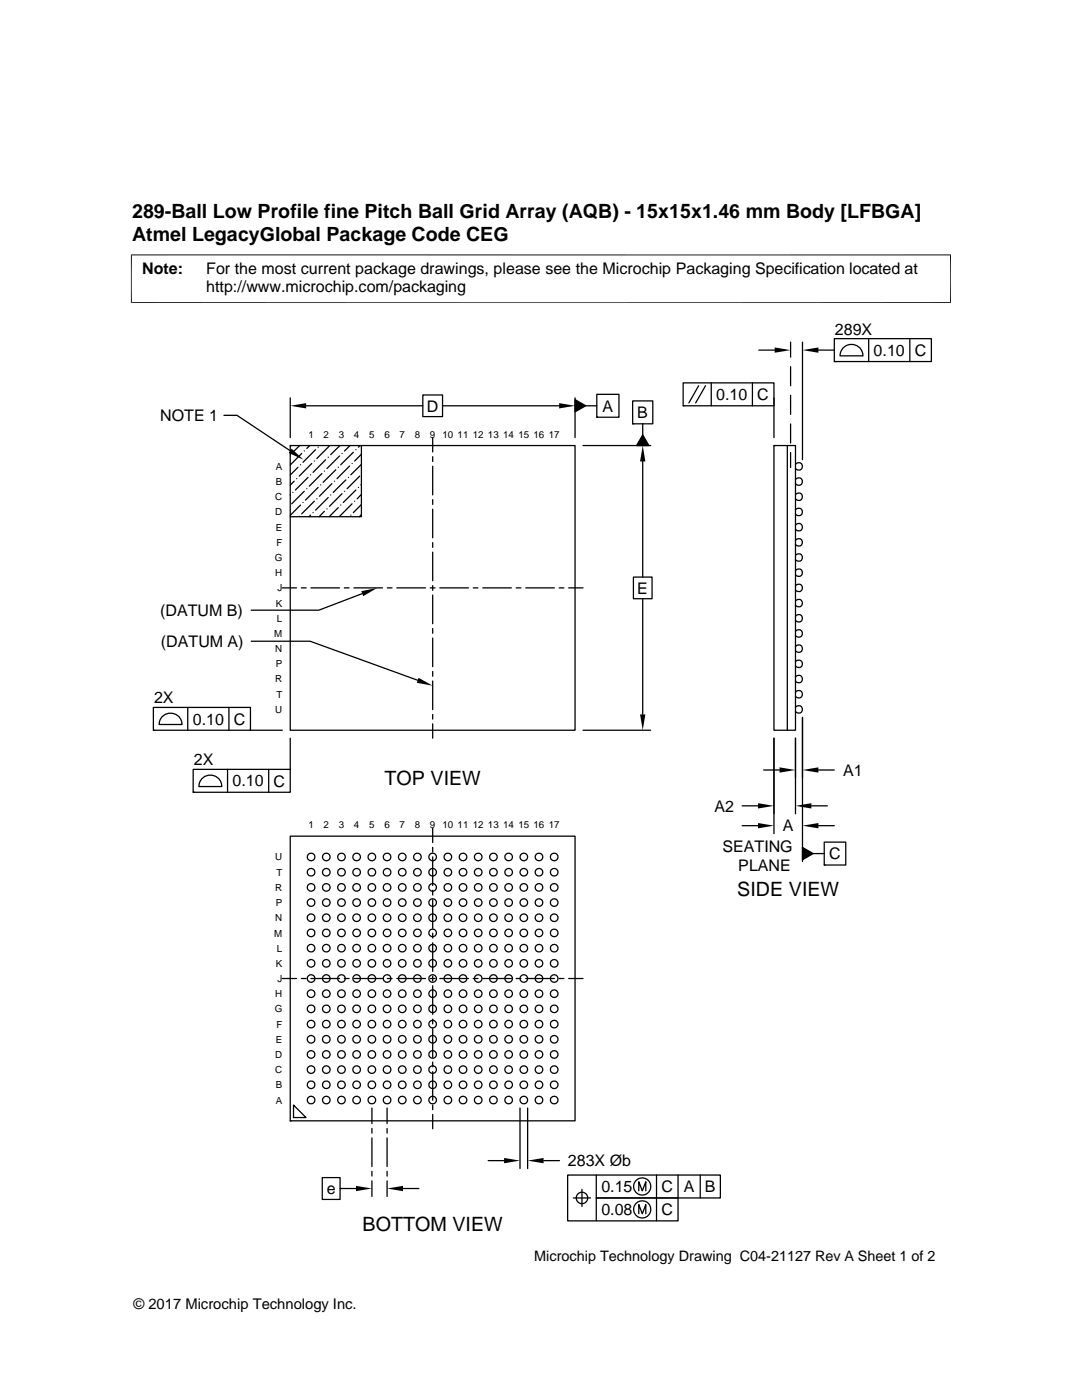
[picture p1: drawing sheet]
<svg xmlns="http://www.w3.org/2000/svg" width="216mm" height="279mm" viewBox="0 0 216 279" stroke-linecap="round" stroke-linejoin="round" font-family="sans-serif">
<g fill="none" stroke="#000" stroke-width=".25">
<path d="M57.9 79.4v7.9M84.4 78.8h3.9v4.3h-3.9zM114.7 79.8l2.2 1.2-2.2 1.2zM114.7 79.4v7.9M119.1 78.7h4.4v4.6h-4.4zM136.3 76.4h18.1v4.6h-18.1zM139.4 77l-1.9 3.4M140.8 77l-2 3.4M141.9 76.4v4.6M150.1 76.4v4.6M151.4 69.9h3.2M154.4 79.4v7.9"/>
<path d="M157.8 68.3v3M157.8 73.2v3.8M157.8 78.9v3.8M160.1 68.3v23.4M163.3 69.9h3.2M166.5 67.6h19.3v4.6h-19.3zM166.5 72.2h.1M168.4 69.3a2.3 2.3 0 0 1 2.4-.4 2.3 2.3 0 0 1 1.4 2.1h-4.6l.3-1.2zM173.3 67.6v4.6M181.5 67.6v4.6M44.7 82.9h2.6l10.6 7.1M57.9 88.9h56.8v56.8h-56.8z"/>
<path d="M57.9 88.9h.1M58 90.7h.1M58 98.8h-.1M58.4 98.3h.1M58.7 96l-.8 .8M59.2 95.5h.1M59.5 93.3l-1.6 1.5M59.8 88.9l-1.4 1.4M60 92.8h.1M60.2 90.5l-2.3 2.3M60.7 90h.1M60.7 98l-2.5 2.5"/>
<path d="M61.1 81h23.3M61.2 97.5h.1M61.5 95.3l-2.6 2.5M61.8 88.9l-.6 .6M62 94.8h.1M62.2 92.5l-2.5 2.5M62.7 92h.1M63 89.7l-2.5 2.6M63.2 99.5h.1M63.5 89.2h.1M63.5 97.3l-2.5 2.5M64 96.8h.1"/>
<path d="M64.2 94.5l-2.5 2.5M64.7 94h.1M65 91.8l-2.5 2.5M65.5 91.2h.1M65.5 99.3l-2.5 2.5M65.7 89l-2.5 2.5M66 98.8h.1M66.2 96.5l-2.5 2.5M66.7 96h.1M67 93.8l-2.5 2.5M67.5 93.3h.1M67.8 91l-2.6 2.5"/>
<path d="M67.8 88.9l-1.8 1.8M68.2 90.5h.1M68.2 98.5l-2.5 2.5M68.7 98h.1M69 95.8l-2.5 2.5M69.5 95.3h.1M69.8 93l-2.6 2.5M69.8 88.9l-1.1 1.1M70.3 92.5h.1M70.5 90.3l-2.5 2.5M71 89.7h.1M71 97.8l-2.5 2.5"/>
<path d="M71.5 97.3h.1M71.8 95l-2.5 2.5M71.8 88.9l-.3 .3M72.1 90.7l-1.3 1.3M72.1 92.7l-2.1 2.1M72.1 96.7l-.1 .1M72.1 88.9v14.2h-14.2M72.1 98.7l-.8 .8M86.3 87.3v2.9M86.3 91.1v1M86.3 93v5.8M86.3 99.7v1"/>
<path d="M88.3 81h23.3M116.3 88.9h13.5M116.9 81h2.2M119.1 83.3h.1M126.2 80h4.1v4.6h-4.1zM126.2 84.6h.1M128.2 86.8l1.3 2.1h-2.5zM128.2 84.6v2.2M128.2 92.1v23.1M136.3 81h.1M154.4 88.9h4.3v56.8h-4.3zM154.4 88.9h.1"/>
<path d="M157.1 88.9v56.8M157.8 84.6v3.8M157.8 90.3v3M158.7 98.7l.2-.1 .5-.2a.75 .75 0 0 1 .7 .7 .75 .75 0 0 1-.7 .8l-.7-.4M158.7 95.7l.2-.2 .5-.1a.75 .75 0 0 1 .7 .7 .75 .75 0 0 1-.7 .8l-.5-.2-.2-.2M158.7 92.7l.2-.2 .5-.2a.75 .75 0 0 1 .7 .8 .75 .75 0 0 1-.7 .7l-.5-.1-.2-.2M56.3 117.3h2.9M59.7 103.1h.1M60 100.8l-2.1 2M60.1 117.3h1M60.5 100.3h.1M62 102.8l-.3 .3"/>
<path d="M62 117.3h5.8M62.5 102.3h.1M62.7 100l-2.5 2.6M64.7 102l-1 1.1M65.2 101.6h.1M67.5 101.3l-1.8 1.8M68 100.8h.1M68.7 117.3h1M70 102.8h.1M70.3 100.5l-2.5 2.6M70.6 117.3h5.7M70.8 100h.1"/>
<path d="M72.1 102.7l-.4 .4M72.1 100.7l-1.6 1.6M72.3 118.5l-8.7 3.3h-13.5M77.3 117.3h.9M79.2 117.3h5.7M85.9 117.3h.9M86.3 101.6v5.7M86.3 108.3v.9M86.3 110.2v5.7M86.3 116.9v.9M86.3 118.8v5.7M87.8 117.3h5.7"/>
<path d="M94.4 117.3h1M96.3 117.3h5.7M103 117.3h.9M104.9 117.3h5.7M111.6 117.3h.9M113.5 117.3h2.8M126.4 115.2h3.7v4.3h-3.7zM128.2 119.5v23.1M158.7 120l.7-.4a.75 .75 0 0 1 .7 .8 .75 .75 0 0 1-.7 .7l-.5-.2-.2-.1M158.7 116.9l.2-.2 .5-.1a.75 .75 0 0 1 .7 .7 .75 .75 0 0 1-.7 .8l-.5-.2-.2-.2M158.7 113.9l.2-.2 .5-.2a.75 .75 0 0 1 .7 .8 .75 .75 0 0 1-.7 .7l-.7-.3M158.7 110.9l.2-.2 .5-.2a.75 .75 0 0 1 .7 .8 .75 .75 0 0 1-.7 .7l-.5-.2-.2-.1"/>
<path d="M158.7 107.8l.2-.1 .5-.2a.75 .75 0 0 1 .7 .7 .75 .75 0 0 1-.7 .8l-.5-.2-.2-.2M158.7 104.8l.7-.3a.75 .75 0 0 1 .7 .7 .75 .75 0 0 1-.7 .8l-.5-.2-.2-.2M158.7 101.8l.2-.2 .5-.2a.75 .75 0 0 1 .7 .8 .75 .75 0 0 1-.7 .7l-.5-.1-.2-.2M50.1 128h11.8l21.5 7.8M86.3 125.4v1M86.3 127.3v5.8M86.3 134v1M86.3 135.9v5.7M158.7 138.2l.2-.2 .5-.2a.75 .75 0 0 1 .7 .7 .75 .75 0 0 1-.7 .8l-.5-.2-.2-.2M158.7 135.1l.7-.3a.75 .75 0 0 1 .7 .7 .75 .75 0 0 1-.7 .8l-.5-.2-.2-.2M158.7 132.1l.2-.2 .5-.2a.75 .75 0 0 1 .7 .8 .75 .75 0 0 1-.7 .7l-.5-.1-.2-.2M158.7 129.1l.2-.2 .5-.2a.75 .75 0 0 1 .7 .8 .75 .75 0 0 1-.7 .7l-.7-.3"/>
<path d="M158.7 126l.2-.2 .5-.1a.75 .75 0 0 1 .7 .7 .75 .75 0 0 1-.7 .8l-.5-.2-.2-.2M158.7 123l.2-.2 .5-.2a.75 .75 0 0 1 .7 .8 .75 .75 0 0 1-.7 .7l-.5-.1-.2-.2M30.6 141.2h19.4v4.5h-19.4zM30.6 145.7h.1M32.5 142.9a2.3 2.3 0 0 1 2.5-.4 2.3 2.3 0 0 1 1.3 2.1h-4.5l.3-1.2zM37.5 141.2v4.5M38.5 153.5h19.4v4.6h-19.4zM38.5 158.1h.1M40.4 155.3a2.3 2.3 0 0 1 2.5-.4 2.3 2.3 0 0 1 1.4 2.1h-4.6l.3-1.2zM45.4 153.5v4.6M45.7 141.2v4.5M50 145.7h6.3"/>
<path d="M53.6 153.5v4.6M57.9 147.3v6.2M86.3 142.6v.9M86.3 144.5v2.8M116.3 145.7h13.5M152.4 153.7h3.2M154.4 147.3v19.1M158.7 147.3v15.1M158.7 141.2l.2-.2 .5-.2a.75 .75 0 0 1 .7 .8 .75 .75 0 0 1-.7 .7l-.5-.1-.2-.2M160.1 143.2v28.7M163.3 153.7h3.2M57.9 166.9h56.8v56.8h-56.8z"/>
<path d="M86.3 165.3v2.8M86.3 169.1v1M86.3 171v5.7M86.3 177.7v.9M86.3 179.6v5.7M148.1 160.8h3.2M148.1 164.8h3.2M160.1 169.1l2.1 1.2-2.1 1.3zM161.9 160.8h3.2M162.2 170.3h2.3M163.3 164.8h3.2M164.5 168.1h4.3v4.5h-4.3z"/>
<path d="M164.5 172.6h.1M56.3 195.3h2.9M60.1 195.3h1M62 195.3h5.8M68.7 195.3h1M70.6 195.3h5.7M77.3 195.3h.9M79.2 195.3h5.7M85.9 195.3h.9M86.3 186.2v1M86.3 188.2v5.7M86.3 194.8v1"/>
<path d="M86.3 196.7v5.7M87.8 195.3h5.7M94.4 195.3h1M96.3 195.3h5.7M103 195.3h.9M104.9 195.3h5.7M111.6 195.3h.9M113.5 195.3h2.8M86.3 203.4v.9M86.3 205.3v5.7M86.3 212v.9M86.3 213.9v5.7"/>
<path d="M57.9 223.7h.1M58.6 220.5l2.5 2.5h-2.5zM64.3 235h3.6v4.4h-3.6zM67.9 237.2h3.1M74.2 221.1v3.1M74.2 225.2v.9M74.2 227.1v5.7M74.2 233.8v.9M74.2 235.7v3.1M77.2 221.1v3.1M77.2 225.2v.9M77.2 227.1v5.7"/>
<path d="M77.2 233.8v.9M77.2 235.7v3.1M80.4 237.2h3.2M86.3 220.5v1M86.3 222.4v2.9M97.4 231.6h3.2M103.8 221.1v12.1M105.3 221.1v12.1M108.5 231.6h3.1M114.4 239.1h3.4M116.1 237.4v3.4M119 234.5v4.6h16.3v4.5h-22v-9.1h30.4v4.6h-24.7v4.5"/>
<path d="M127.5 237.7v-1.9l.7 1.9 .7-1.9v1.9M131 234.5v9.1M135.3 234.5v4.6M139.7 234.5v4.6M127.5 242.2v-1.8l.7 1.8 .7-1.8v1.8"/>
<circle cx="62.1" cy="177.1" r=".76"/>
<circle cx="62.1" cy="174.1" r=".76"/>
<circle cx="62.1" cy="171" r=".76"/>
<circle cx="65.1" cy="177.1" r=".76"/>
<circle cx="65.1" cy="171" r=".76"/>
<circle cx="65.1" cy="174.1" r=".76"/>
<circle cx="68.1" cy="177.1" r=".76"/>
<circle cx="68.1" cy="171" r=".76"/>
<circle cx="68.1" cy="174.1" r=".76"/>
<circle cx="71.2" cy="177.1" r=".76"/>
<circle cx="71.2" cy="174.1" r=".76"/>
<circle cx="71.2" cy="171" r=".76"/>
<circle cx="74.2" cy="171" r=".76"/>
<circle cx="74.2" cy="174.1" r=".76"/>
<circle cx="74.2" cy="177.1" r=".76"/>
<circle cx="77.2" cy="177.1" r=".76"/>
<circle cx="77.2" cy="174.1" r=".76"/>
<circle cx="77.2" cy="171" r=".76"/>
<circle cx="80.3" cy="177.1" r=".76"/>
<circle cx="80.3" cy="171" r=".76"/>
<circle cx="80.3" cy="174.1" r=".76"/>
<circle cx="83.3" cy="177.1" r=".76"/>
<circle cx="83.3" cy="171" r=".76"/>
<circle cx="83.3" cy="174.1" r=".76"/>
<circle cx="86.3" cy="174.1" r=".76"/>
<circle cx="86.3" cy="171" r=".76"/>
<circle cx="86.3" cy="177.1" r=".76"/>
<circle cx="89.4" cy="177.1" r=".76"/>
<circle cx="89.4" cy="171" r=".76"/>
<circle cx="89.4" cy="174.1" r=".76"/>
<circle cx="92.4" cy="177.1" r=".76"/>
<circle cx="92.4" cy="174.1" r=".76"/>
<circle cx="92.4" cy="171" r=".76"/>
<circle cx="95.4" cy="177.1" r=".76"/>
<circle cx="95.4" cy="171" r=".76"/>
<circle cx="95.4" cy="174.1" r=".76"/>
<circle cx="98.5" cy="174.1" r=".76"/>
<circle cx="98.5" cy="171" r=".76"/>
<circle cx="98.5" cy="177.1" r=".76"/>
<circle cx="101.5" cy="177.1" r=".76"/>
<circle cx="101.5" cy="171" r=".76"/>
<circle cx="101.5" cy="174.1" r=".76"/>
<circle cx="104.5" cy="177.1" r=".76"/>
<circle cx="104.5" cy="174.1" r=".76"/>
<circle cx="104.5" cy="171" r=".76"/>
<circle cx="107.6" cy="177.1" r=".76"/>
<circle cx="107.6" cy="174.1" r=".76"/>
<circle cx="107.6" cy="171" r=".76"/>
<circle cx="110.6" cy="177.1" r=".76"/>
<circle cx="110.6" cy="174.1" r=".76"/>
<circle cx="110.6" cy="171" r=".76"/>
<circle cx="62.1" cy="183.2" r=".76"/>
<circle cx="62.1" cy="195.3" r=".76"/>
<circle cx="62.1" cy="198.3" r=".76"/>
<circle cx="62.1" cy="192.3" r=".76"/>
<circle cx="62.1" cy="180.1" r=".76"/>
<circle cx="62.1" cy="186.2" r=".76"/>
<circle cx="62.1" cy="189.2" r=".76"/>
<circle cx="65.1" cy="192.3" r=".76"/>
<circle cx="65.1" cy="195.3" r=".76"/>
<circle cx="65.1" cy="183.2" r=".76"/>
<circle cx="65.1" cy="180.1" r=".76"/>
<circle cx="65.1" cy="198.3" r=".76"/>
<circle cx="65.1" cy="186.2" r=".76"/>
<circle cx="65.1" cy="189.2" r=".76"/>
<circle cx="68.1" cy="183.2" r=".76"/>
<circle cx="68.1" cy="198.3" r=".76"/>
<circle cx="68.1" cy="195.3" r=".76"/>
<circle cx="68.1" cy="192.3" r=".76"/>
<circle cx="68.1" cy="180.1" r=".76"/>
<circle cx="68.1" cy="186.2" r=".76"/>
<circle cx="68.1" cy="189.2" r=".76"/>
<circle cx="71.2" cy="183.2" r=".76"/>
<circle cx="71.2" cy="180.1" r=".76"/>
<circle cx="71.2" cy="192.3" r=".76"/>
<circle cx="71.2" cy="198.3" r=".76"/>
<circle cx="71.2" cy="195.3" r=".76"/>
<circle cx="71.2" cy="186.2" r=".76"/>
<circle cx="71.2" cy="189.2" r=".76"/>
<circle cx="74.2" cy="186.2" r=".76"/>
<circle cx="74.2" cy="189.2" r=".76"/>
<circle cx="74.2" cy="192.3" r=".76"/>
<circle cx="74.2" cy="183.2" r=".76"/>
<circle cx="74.2" cy="180.1" r=".76"/>
<circle cx="74.2" cy="198.3" r=".76"/>
<circle cx="74.2" cy="195.3" r=".76"/>
<circle cx="77.2" cy="183.2" r=".76"/>
<circle cx="77.2" cy="192.3" r=".76"/>
<circle cx="77.2" cy="198.3" r=".76"/>
<circle cx="77.2" cy="195.3" r=".76"/>
<circle cx="77.2" cy="180.1" r=".76"/>
<circle cx="77.2" cy="186.2" r=".76"/>
<circle cx="77.2" cy="189.2" r=".76"/>
<circle cx="80.3" cy="195.3" r=".76"/>
<circle cx="80.3" cy="192.3" r=".76"/>
<circle cx="80.3" cy="180.1" r=".76"/>
<circle cx="80.3" cy="198.3" r=".76"/>
<circle cx="80.3" cy="183.2" r=".76"/>
<circle cx="80.3" cy="189.2" r=".76"/>
<circle cx="80.3" cy="186.2" r=".76"/>
<circle cx="83.3" cy="198.3" r=".76"/>
<circle cx="83.3" cy="180.1" r=".76"/>
<circle cx="83.3" cy="192.3" r=".76"/>
<circle cx="83.3" cy="195.3" r=".76"/>
<circle cx="83.3" cy="183.2" r=".76"/>
<circle cx="83.3" cy="189.2" r=".76"/>
<circle cx="83.3" cy="186.2" r=".76"/>
<circle cx="86.3" cy="189.2" r=".76"/>
<circle cx="86.3" cy="186.2" r=".76"/>
<circle cx="86.3" cy="198.3" r=".76"/>
<circle cx="86.3" cy="180.1" r=".76"/>
<circle cx="86.3" cy="192.3" r=".76"/>
<circle cx="86.3" cy="195.3" r=".76"/>
<circle cx="86.3" cy="183.2" r=".76"/>
<circle cx="89.4" cy="180.1" r=".76"/>
<circle cx="89.4" cy="195.3" r=".76"/>
<circle cx="89.4" cy="192.3" r=".76"/>
<circle cx="89.4" cy="183.2" r=".76"/>
<circle cx="89.4" cy="198.3" r=".76"/>
<circle cx="89.4" cy="189.2" r=".76"/>
<circle cx="89.4" cy="186.2" r=".76"/>
<circle cx="92.4" cy="192.3" r=".76"/>
<circle cx="92.4" cy="180.1" r=".76"/>
<circle cx="92.4" cy="195.3" r=".76"/>
<circle cx="92.4" cy="198.3" r=".76"/>
<circle cx="92.4" cy="183.2" r=".76"/>
<circle cx="92.4" cy="189.2" r=".76"/>
<circle cx="92.4" cy="186.2" r=".76"/>
<circle cx="95.4" cy="183.2" r=".76"/>
<circle cx="95.4" cy="198.3" r=".76"/>
<circle cx="95.4" cy="192.3" r=".76"/>
<circle cx="95.4" cy="195.3" r=".76"/>
<circle cx="95.4" cy="180.1" r=".76"/>
<circle cx="95.4" cy="189.2" r=".76"/>
<circle cx="95.4" cy="186.2" r=".76"/>
<circle cx="98.5" cy="186.2" r=".76"/>
<circle cx="98.5" cy="189.2" r=".76"/>
<circle cx="98.5" cy="180.1" r=".76"/>
<circle cx="98.5" cy="192.3" r=".76"/>
<circle cx="98.5" cy="198.3" r=".76"/>
<circle cx="98.5" cy="195.3" r=".76"/>
<circle cx="98.5" cy="183.2" r=".76"/>
<circle cx="101.5" cy="192.3" r=".76"/>
<circle cx="101.5" cy="195.3" r=".76"/>
<circle cx="101.5" cy="180.1" r=".76"/>
<circle cx="101.5" cy="198.3" r=".76"/>
<circle cx="101.5" cy="183.2" r=".76"/>
<circle cx="101.5" cy="189.2" r=".76"/>
<circle cx="101.5" cy="186.2" r=".76"/>
<circle cx="104.5" cy="192.3" r=".76"/>
<circle cx="104.5" cy="195.3" r=".76"/>
<circle cx="104.5" cy="183.2" r=".76"/>
<circle cx="104.5" cy="198.3" r=".76"/>
<circle cx="104.5" cy="180.1" r=".76"/>
<circle cx="104.5" cy="189.2" r=".76"/>
<circle cx="104.5" cy="186.2" r=".76"/>
<circle cx="107.6" cy="192.3" r=".76"/>
<circle cx="107.6" cy="180.1" r=".76"/>
<circle cx="107.6" cy="198.3" r=".76"/>
<circle cx="107.6" cy="195.3" r=".76"/>
<circle cx="107.6" cy="183.2" r=".76"/>
<circle cx="107.6" cy="189.2" r=".76"/>
<circle cx="107.6" cy="186.2" r=".76"/>
<circle cx="110.6" cy="183.2" r=".76"/>
<circle cx="110.6" cy="198.3" r=".76"/>
<circle cx="110.6" cy="195.3" r=".76"/>
<circle cx="110.6" cy="192.3" r=".76"/>
<circle cx="110.6" cy="186.2" r=".76"/>
<circle cx="110.6" cy="180.1" r=".76"/>
<circle cx="110.6" cy="189.2" r=".76"/>
<circle cx="62.1" cy="210.4" r=".76"/>
<circle cx="62.1" cy="213.5" r=".76"/>
<circle cx="62.1" cy="207.4" r=".76"/>
<circle cx="62.1" cy="201.3" r=".76"/>
<circle cx="62.1" cy="204.4" r=".76"/>
<circle cx="62.1" cy="219.5" r=".76"/>
<circle cx="62.1" cy="216.5" r=".76"/>
<circle cx="65.1" cy="207.4" r=".76"/>
<circle cx="65.1" cy="213.5" r=".76"/>
<circle cx="65.1" cy="210.4" r=".76"/>
<circle cx="65.1" cy="216.5" r=".76"/>
<circle cx="65.1" cy="219.5" r=".76"/>
<circle cx="65.1" cy="204.4" r=".76"/>
<circle cx="65.1" cy="201.3" r=".76"/>
<circle cx="68.1" cy="207.4" r=".76"/>
<circle cx="68.1" cy="213.5" r=".76"/>
<circle cx="68.1" cy="210.4" r=".76"/>
<circle cx="68.1" cy="216.5" r=".76"/>
<circle cx="68.1" cy="204.4" r=".76"/>
<circle cx="68.1" cy="219.5" r=".76"/>
<circle cx="68.1" cy="201.3" r=".76"/>
<circle cx="71.2" cy="207.4" r=".76"/>
<circle cx="71.2" cy="213.5" r=".76"/>
<circle cx="71.2" cy="210.4" r=".76"/>
<circle cx="71.2" cy="201.3" r=".76"/>
<circle cx="71.2" cy="219.5" r=".76"/>
<circle cx="71.2" cy="204.4" r=".76"/>
<circle cx="71.2" cy="216.5" r=".76"/>
<circle cx="74.2" cy="216.5" r=".76"/>
<circle cx="74.2" cy="204.4" r=".76"/>
<circle cx="74.2" cy="201.3" r=".76"/>
<circle cx="74.2" cy="219.5" r=".76"/>
<circle cx="74.2" cy="207.4" r=".76"/>
<circle cx="74.2" cy="213.5" r=".76"/>
<circle cx="74.2" cy="210.4" r=".76"/>
<circle cx="77.2" cy="207.4" r=".76"/>
<circle cx="77.2" cy="213.5" r=".76"/>
<circle cx="77.2" cy="210.4" r=".76"/>
<circle cx="77.2" cy="216.5" r=".76"/>
<circle cx="77.2" cy="219.5" r=".76"/>
<circle cx="77.2" cy="204.4" r=".76"/>
<circle cx="77.2" cy="201.3" r=".76"/>
<circle cx="80.3" cy="210.4" r=".76"/>
<circle cx="80.3" cy="207.4" r=".76"/>
<circle cx="80.3" cy="213.5" r=".76"/>
<circle cx="80.3" cy="216.5" r=".76"/>
<circle cx="80.3" cy="201.3" r=".76"/>
<circle cx="80.3" cy="219.5" r=".76"/>
<circle cx="80.3" cy="204.4" r=".76"/>
<circle cx="83.3" cy="213.5" r=".76"/>
<circle cx="83.3" cy="210.4" r=".76"/>
<circle cx="83.3" cy="207.4" r=".76"/>
<circle cx="83.3" cy="216.5" r=".76"/>
<circle cx="83.3" cy="201.3" r=".76"/>
<circle cx="83.3" cy="219.5" r=".76"/>
<circle cx="83.3" cy="204.4" r=".76"/>
<circle cx="86.3" cy="219.5" r=".76"/>
<circle cx="86.3" cy="204.4" r=".76"/>
<circle cx="86.3" cy="216.5" r=".76"/>
<circle cx="86.3" cy="201.3" r=".76"/>
<circle cx="86.3" cy="213.5" r=".76"/>
<circle cx="86.3" cy="210.4" r=".76"/>
<circle cx="86.3" cy="207.4" r=".76"/>
<circle cx="89.4" cy="210.4" r=".76"/>
<circle cx="89.4" cy="213.5" r=".76"/>
<circle cx="89.4" cy="207.4" r=".76"/>
<circle cx="89.4" cy="219.5" r=".76"/>
<circle cx="89.4" cy="201.3" r=".76"/>
<circle cx="89.4" cy="204.4" r=".76"/>
<circle cx="89.4" cy="216.5" r=".76"/>
<circle cx="92.4" cy="213.5" r=".76"/>
<circle cx="92.4" cy="207.4" r=".76"/>
<circle cx="92.4" cy="210.4" r=".76"/>
<circle cx="92.4" cy="201.3" r=".76"/>
<circle cx="92.4" cy="216.5" r=".76"/>
<circle cx="92.4" cy="204.4" r=".76"/>
<circle cx="92.4" cy="219.5" r=".76"/>
<circle cx="95.4" cy="213.5" r=".76"/>
<circle cx="95.4" cy="210.4" r=".76"/>
<circle cx="95.4" cy="207.4" r=".76"/>
<circle cx="95.4" cy="204.4" r=".76"/>
<circle cx="95.4" cy="201.3" r=".76"/>
<circle cx="95.4" cy="219.5" r=".76"/>
<circle cx="95.4" cy="216.5" r=".76"/>
<circle cx="98.5" cy="219.5" r=".76"/>
<circle cx="98.5" cy="201.3" r=".76"/>
<circle cx="98.5" cy="216.5" r=".76"/>
<circle cx="98.5" cy="204.4" r=".76"/>
<circle cx="98.5" cy="213.5" r=".76"/>
<circle cx="98.5" cy="210.4" r=".76"/>
<circle cx="98.5" cy="207.4" r=".76"/>
<circle cx="101.5" cy="213.5" r=".76"/>
<circle cx="101.5" cy="210.4" r=".76"/>
<circle cx="101.5" cy="207.4" r=".76"/>
<circle cx="101.5" cy="219.5" r=".76"/>
<circle cx="101.5" cy="204.4" r=".76"/>
<circle cx="101.5" cy="216.5" r=".76"/>
<circle cx="101.5" cy="201.3" r=".76"/>
<circle cx="104.5" cy="210.4" r=".76"/>
<circle cx="104.5" cy="213.5" r=".76"/>
<circle cx="104.5" cy="207.4" r=".76"/>
<circle cx="104.5" cy="219.5" r=".76"/>
<circle cx="104.5" cy="204.4" r=".76"/>
<circle cx="104.5" cy="201.3" r=".76"/>
<circle cx="104.5" cy="216.5" r=".76"/>
<circle cx="107.6" cy="213.5" r=".76"/>
<circle cx="107.6" cy="207.4" r=".76"/>
<circle cx="107.6" cy="210.4" r=".76"/>
<circle cx="107.6" cy="216.5" r=".76"/>
<circle cx="107.6" cy="219.5" r=".76"/>
<circle cx="107.6" cy="204.4" r=".76"/>
<circle cx="107.6" cy="201.3" r=".76"/>
<circle cx="110.6" cy="207.4" r=".76"/>
<circle cx="110.6" cy="210.4" r=".76"/>
<circle cx="110.6" cy="213.5" r=".76"/>
<circle cx="110.6" cy="216.5" r=".76"/>
<circle cx="110.6" cy="204.4" r=".76"/>
<circle cx="110.6" cy="219.5" r=".76"/>
<circle cx="110.6" cy="201.3" r=".76"/>
<circle cx="116.1" cy="239.1" r="1.14"/>
<circle cx="128.1" cy="236.8" r="1.71"/>
<circle cx="128.1" cy="241.4" r="1.71"/>
</g>
<g fill="#000">
<path d="M154.6 69.3l3.2 .6-3.2 .5zM160.1 69.9l3.2-.6v1.1zM58.2 89.5l2.3 2.2-2.9-1.3zM57.9 81l3.2-.5v1zM111.6 80.5l3.1 .5-3.1 .5zM114.7 79.8l2.2 1.2-2.2 1.2zM128.2 88.9l.6 3.2h-1.1zM128.2 86.8l1.3 2.1h-2.5zM72.1 118l3.1-.7-2.7 1.7zM83.5 135.3l2.8 1.5-3.1-.5zM127.7 142.6h1.1l-.6 3.1zM155.6 153.1l3.1 .6-3.1 .5z"/>
<path d="M160.1 153.7l3.2-.6v1.1zM151.3 160.3l3.1 .5-3.1 .6zM151.3 164.3l3.1 .5-3.1 .5zM160.1 169.1l2.1 1.2-2.1 1.3zM158.7 160.8l3.2-.5v1.1zM160.1 164.8l3.2-.5v1zM71 236.7l3.2 .5-3.2 .5zM77.2 237.2l3.2-.5v1zM100.6 231.1l3.2 .5-3.2 .6zM105.3 231.6l3.2-.5v1.1z"/>
</g>
<path d="M26.1 50.9h163.7M26.2 50.8v9.7M189.7 50.8v9.7M26.1 60.4h163.7" fill="none" stroke="#000" stroke-width=".2"/>
<g font-size="3.9">
<text x="26.4" y="43.5">289-Ball Low Profile fine Pitch Ball Grid Array (AQB) - 15x15x1.46 mm Body [LFBGA]</text>
<text x="26.4" y="48">Atmel LegacyGlobal Package Code CEG</text>
<text x="76.7" y="156.7">TOP VIEW</text>
<text x="147.1" y="178.9">SIDE VIEW</text>
<text x="72.3" y="245.7">BOTTOM VIEW</text>
</g>
<g font-size="3.2">
<text x="28.4" y="54.6">Note:</text>
<text x="41.1" y="58.3">http://www.microchip.com/packaging</text>
<text x="41.1" y="54.6">For the most current package drawings, please see the Microchip Packaging Specification located at</text>
<text x="166.6" y="66.8">289X</text>
<text x="174.3" y="71">0.10</text>
<text x="182.5" y="71">C</text>
<text x="85.2" y="82.1">D</text>
<text x="120.2" y="82.1">A</text>
<text x="127.1" y="83.4">B</text>
<text x="142.9" y="79.8">0.10</text>
<text x="151.1" y="79.8">C</text>
<text x="32" y="84.1">NOTE 1</text>
<text x="127.1" y="118.5">E</text>
<text x="32" y="122.9">(DATUM B)</text>
<text x="32.1" y="129.1">(DATUM A)</text>
<text x="30.7" y="140.4">2X</text>
<text x="38.5" y="144.6">0.10</text>
<text x="46.7" y="144.6">C</text>
<text x="38.7" y="152.7">2X</text>
<text x="168.3" y="154.8">A1</text>
<text x="46.4" y="157">0.10</text>
<text x="54.6" y="157">C</text>
<text x="142.6" y="162">A2</text>
<text x="156.2" y="165.9">A</text>
<text x="144.1" y="170.1">SEATING</text>
<text x="147.3" y="173.8">PLANE</text>
<text x="165.4" y="171.5">C</text>
<text x="113.3" y="232.7">283X Øb</text>
<text x="65.2" y="238.3">e</text>
<text x="120" y="237.9">0.15</text>
<text x="132" y="237.9">C</text>
<text x="136.4" y="237.9">A</text>
<text x="140.6" y="237.9">B</text>
<text x="120" y="242.5">0.08</text>
<text x="132" y="242.5">C</text>
</g>
<g font-size="2.9">
<text x="106.6" y="251.7">Microchip Technology Drawing C04-21127 Rev A Sheet 1 of 2</text>
<text x="26.6" y="261.3">© 2017 Microchip Technology Inc.</text>
</g>
<g font-size="1.9">
<text x="61.6" y="87.3">1</text>
<text x="64.6" y="87.3">2</text>
<text x="67.6" y="87.3">3</text>
<text x="70.6" y="87.3">4</text>
<text x="73.7" y="87.3">5</text>
<text x="76.7" y="87.3">6</text>
<text x="79.7" y="87.3">7</text>
<text x="82.8" y="87.3">8</text>
<text x="85.8" y="87.3">9</text>
<text x="88.3" y="87.3">10 11 12 13 14 15 16 17</text>
<text x="55" y="93.8">A</text>
<text x="54.9" y="99.8">C</text>
<text x="55" y="96.8">B</text>
<text x="54.9" y="102.9">D</text>
<text x="55" y="105.9">E</text>
<text x="54.8" y="112">G</text>
<text x="55.1" y="108.9">F</text>
<text x="54.9" y="115">H</text>
<text x="55.4" y="118">J</text>
<text x="55" y="121.1">K</text>
<text x="55.2" y="124.1">L</text>
<text x="54.7" y="127.1">M</text>
<text x="54.9" y="130.2">N</text>
<text x="54.9" y="136.2">R</text>
<text x="55" y="133.2">P</text>
<text x="54.9" y="142.3">U</text>
<text x="55.1" y="139.2">T</text>
<text x="61.6" y="165.3">1</text>
<text x="64.6" y="165.3">2</text>
<text x="67.6" y="165.3">3</text>
<text x="70.6" y="165.3">4</text>
<text x="73.7" y="165.3">5</text>
<text x="76.7" y="165.3">6</text>
<text x="79.7" y="165.3">7</text>
<text x="82.8" y="165.3">8</text>
<text x="85.8" y="165.3">9</text>
<text x="88.3" y="165.3">10 11 12 13 14 15 16 17</text>
<text x="54.9" y="171.7">U</text>
<text x="54.9" y="177.8">R</text>
<text x="55.1" y="174.8">T</text>
<text x="54.9" y="183.9">N</text>
<text x="55" y="180.8">P</text>
<text x="54.7" y="186.9">M</text>
<text x="55.2" y="189.9">L</text>
<text x="55" y="193">K</text>
<text x="55.4" y="196">J</text>
<text x="54.8" y="202">G</text>
<text x="54.9" y="199">H</text>
<text x="55" y="208.1">E</text>
<text x="55.1" y="205.1">F</text>
<text x="54.9" y="211.1">D</text>
<text x="54.9" y="214.2">C</text>
<text x="55" y="217.2">B</text>
<text x="55" y="220.2">A</text>
</g>
</svg>
